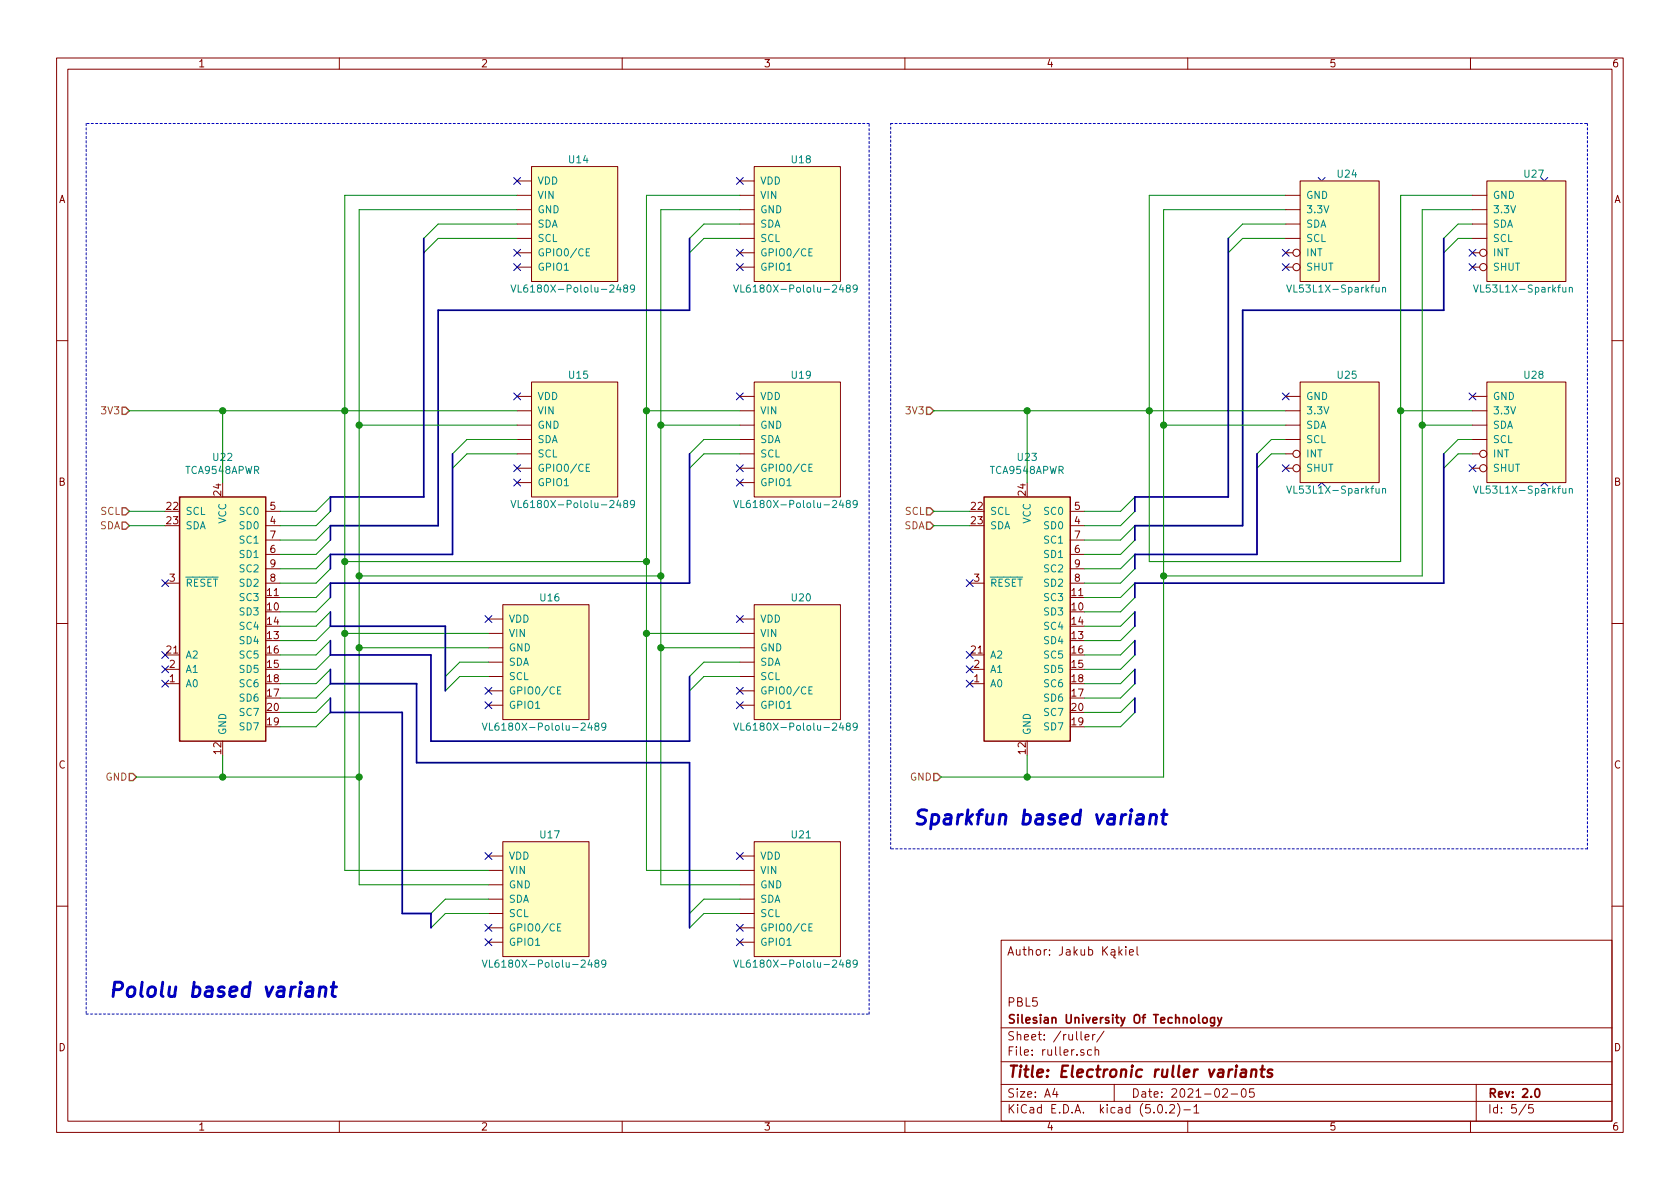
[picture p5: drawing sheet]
<svg xmlns="http://www.w3.org/2000/svg" width="297mm" height="210mm" viewBox="0 0 297 210" stroke-linecap="round" stroke-linejoin="round" font-family="sans-serif">
<g fill="none" stroke="#840000" stroke-width=".18">
<path d="M10 10.3h277v189.9h-277zM12 12.2h273v186.1h-273zM60 10.3v1.9M110 10.3v1.9M160 10.3v1.9M210 10.3v1.9M260 10.3v1.9M91.4 37.1h2.6M91.4 39.6h2.6M91.4 32h2.6M91.4 34.5h2.6M94 29.5h15.2v20.3h-15.2z"/>
<path d="M130.8 37.1h2.5M130.8 39.6h2.5M130.8 32h2.5M130.8 34.5h2.5M133.3 29.5h15.3v20.3h-15.3zM227.3 37.1h2.6M227.3 39.6h2.6M227.3 34.5h2.6M229.9 32h13.9v17.8h-13.9zM260.3 37.1h2.6M260.3 39.6h2.6M260.3 34.5h2.6"/>
<path d="M262.9 32h14v17.8h-14zM91.4 44.7h2.6M91.4 47.2h2.6M91.4 42.2h2.6M130.8 44.7h2.5M130.8 47.2h2.5M130.8 42.2h2.5M227.3 44.7h1.3M227.3 47.2h1.3M227.3 42.2h2.6M260.3 44.7h1.3M260.3 47.2h1.3"/>
<path d="M260.3 42.2h2.6M10 60.2h2M91.4 75.2h2.6M91.4 77.7h2.6M91.4 70.1h2.6M91.4 72.6h2.6M94 67.6h15.2v20.3h-15.2zM130.8 75.2h2.5M130.8 77.7h2.5M130.8 70.1h2.5M130.8 72.6h2.5M133.3 67.6h15.3v20.3h-15.3z"/>
<path d="M227.3 75.2h2.6M227.3 77.7h2.6M227.3 70.1h2.6M227.3 72.6h2.6M229.9 67.6h13.9v17.7h-13.9zM260.3 75.2h2.6M260.3 77.7h2.6M260.3 70.1h2.6M260.3 72.6h2.6M262.9 67.6h14v17.7h-14zM285 60.2h2M47 93h2.5"/>
<path d="M47 90.4h2.5M47 98h2.5M47 95.5h2.5M91.4 82.8h2.6M91.4 85.3h2.6M91.4 80.3h2.6M130.8 82.8h2.5M130.8 85.3h2.5M130.8 80.3h2.5M189.2 93h2.6M189.2 90.4h2.6M189.2 98h2.6"/>
<path d="M189.2 95.5h2.6M227.3 82.8h1.3M227.3 80.3h1.3M260.3 82.8h1.3M260.3 80.3h1.3M10 110.3h2M29.2 118.4h2.5M29.2 103.1h2.5M47 103.1h2.5M47 100.6h2.5M86.4 114.5h2.5M86.4 119.6h2.5"/>
<path d="M86.4 117.1h2.5M86.4 109.5h2.5M86.4 112h2.5M88.9 106.9h15.2v20.3h-15.2zM130.8 114.5h2.5M130.8 119.6h2.5M130.8 117.1h2.5M130.8 109.5h2.5M130.8 112h2.5M133.3 106.9h15.3v20.3h-15.3zM171.4 118.4h2.6M171.4 103.1h2.6"/>
<path d="M189.2 103.1h2.6M189.2 100.6h2.6M285 110.3h2M29.2 120.9h2.5M86.4 122.2h2.5M86.4 124.7h2.5M130.8 122.2h2.5M130.8 124.7h2.5M171.4 120.9h2.6M86.4 156.5h2.5M86.4 159h2.5M86.4 151.4h2.5"/>
<path d="M86.4 153.9h2.5M88.9 148.8h15.2v20.4h-15.2zM130.8 156.5h2.5M130.8 159h2.5M130.8 151.4h2.5M130.8 153.9h2.5M133.3 148.8h15.3v20.4h-15.3zM10 160.2h2M86.4 164.1h2.5M86.4 166.6h2.5M86.4 161.5h2.5M130.8 164.1h2.5"/>
<path d="M130.8 166.6h2.5M130.8 161.5h2.5M177 166.3h108v32h-108zM196.5 168l.4-.1 .2 .2v.8l-.2 .3 .4 .2M197.1 168.3h-.5l-.2 .2 .1 .3 .1 .1 .5-.1M197.8 167.4v1.5M198 168.3l.4 .6M198.4 167.9l-.6 .6M199.1 167.4v.2M199.1 167.9v1M199.7 168.4l.7-.1-.1-.3-.4-.1-.2 .2 .1 .7h.5M201 167.4v1.3l.3 .2"/>
<path d="M285 160.2h2M60 198.3v1.9M110 198.3v1.9M160 198.3v1.9M177 194.8h108M177 191.8h108M177 187.8h108M177 181.8h108M186.5 192.5l-.4 1h1M186.8 193v1M191.1 182.4v1.3l.2 .2M191.6 185.7l-.3-.1-.2 .2v.2l.5 .2v.3h-.5"/>
<path d="M191.8 183.4l.8-.1-.1-.3-.5-.1-.2 .2 .1 .7h.6M193 185.7l-.4-.1-.3 .3v.6l.3 .1 .4-.1M193.2 182.9v1M193.6 185.7l.2-.1 .4 .1 .1 .9M193.6 182.9l-.4 .3M193.6 185.1v1.5M195.2 182.3l-1.3 2M197 191.8v3M204.8 195.5l.4-.2a.94 .94 0 0 1 0 1.5 .79 .79 0 0 1-.4-1.3zM206.2 196.7v.1M206.8 195.5l.2-.2h.4l.2 .2 .1 .3-.1 .2-.8 .8h.9M208.2 195.1a1.71 1.71 0 0 1 0 2.3"/>
<path d="M209.3 196.3h1.2M210 198.3v1.9M211.1 195.8l.4-.5v1.5M211.1 196.8h.9M216.2 192.7l.2-.2h.4l.2 .5-.9 1h.9M217.7 193.5h1.1M219.6 192.7l.4-.2a.94 .94 0 0 1 0 1.5 .82 .82 0 0 1-.4-1.3zM221.7 192.5h-.7l-.1 .7 .2-.1 .5 .1 .2 .2-.1 .5-.2 .1-.6-.1M260 198.3v1.9M261 191.8v6.5M269.8 195.2l-1.2 2M271 195.3h-.7v.7l.2-.1 .5 .1 .1 .2-.1 .5-.2 .1-.5-.1"/>
<circle cx="229.2" cy="44.7" r=".63"/>
<circle cx="229.2" cy="47.2" r=".63"/>
<circle cx="262.3" cy="44.7" r=".63"/>
<circle cx="262.3" cy="47.2" r=".63"/>
<circle cx="229.2" cy="80.3" r=".63"/>
<circle cx="229.2" cy="82.8" r=".63"/>
<circle cx="262.3" cy="80.3" r=".63"/>
<circle cx="262.3" cy="82.8" r=".63"/>
</g>
<path d="M214.7 179.9v1.2l-.2 .3h-.4M215.3 179.9l.3 1M216 179.9l-.5 1.4-.2 .1M212.7 180.1l.3-.2 .4 .2v.5l-.1 .2-.3 .1-.3-.1zM214.7 180l-.4-.1-.3 .3 .1 .6 .2 .1 .4-.1M271.5 192.7l.2-.2a.81 .81 0 0 1 .6 .6 .81 .81 0 0 1-.3 .8l-.1 .1a.79 .79 0 0 1-.4-1.3z" fill="none" stroke="#840000" stroke-width=".3"/>
<path d="M219.5 189.2h.8l-.1 1.2M220.3 189.6l-.7 .1a.4 .4 0 0 0-.3 .3 .4 .4 0 0 0 .3 .4l.6-.1M221.3 189.3a.5 .5 0 0 1 .8 .1l-.1 1M221.3 189.1l-.1 1.3M222.9 189.1h.7M223.2 188.4l-.2 1.8 .1 .1 .4 .1M225 189.2a.51 .51 0 0 0-.8 .3l.2 .3 .5 .1v.3l-.3 .2-.5-.1" fill="none" stroke="#840000" stroke-width=".41"/>
<path d="M21.6 72h.6l.7 .6-.7 .7h-.6zM163.8 72h.7l.6 .6-.6 .7h-.7zM21.6 92.3h.6l.7 .7-.7 .6h-.6zM21.6 89.8h.6l.7 .6-.7 .7h-.6zM163.8 92.3h.7l.6 .7-.6 .6h-.7zM163.8 89.8h.7l.6 .6-.6 .7h-.7zM22.9 136.8h.6l.6 .6-.6 .6h-.6zM165.1 136.8h.6l.7 .6-.7 .6h-.6z" fill="none" stroke="#848400" stroke-width=".25"/>
<g fill="#ffffc2" stroke="#ffffc2" stroke-width=".18">
<path d="M94 29.5h15.2v20.3h-15.2z"/>
<path d="M94 67.6h15.2v20.3h-15.2z"/>
<path d="M88.9 106.9h15.2v20.3h-15.2z"/>
<path d="M88.9 148.8h15.2v20.4h-15.2z"/>
<path d="M31.7 87.9h15.3v43.2h-15.3z"/>
<path d="M133.3 148.8h15.3v20.4h-15.3z"/>
<path d="M133.3 106.9h15.3v20.3h-15.3z"/>
<path d="M133.3 67.6h15.3v20.3h-15.3z"/>
<path d="M133.3 29.5h15.3v20.3h-15.3z"/>
<path d="M174 87.9h15.2v43.2h-15.2z"/>
<path d="M229.9 32h13.9v17.8h-13.9z"/>
<path d="M262.9 32h14v17.8h-14z"/>
<path d="M229.9 67.6h13.9v17.7h-13.9z"/>
<path d="M262.9 67.6h14v17.7h-14z"/>
</g>
<g fill="none" stroke="#008484" stroke-width=".18">
<path d="M90.3 50.4l.5 1.3 .4-1.3M91.6 50.4v1.3h.6M103.7 44.6h.4M104.2 44h-.5v1.3h.5M110.5 50.9l-.2-.1v-.3l.2-.1 .4 .1v.3l-.5 .2-.1 .2v.2l.2 .3 .4-.1 .1-.2-.1-.4-.2-.1M112.2 50.9l-.3 .3-.3-.1-.1-.2v-.3l.2-.2h.2l.3 .2a.88 .88 0 0 1-.3 1l-.3 .1M129.7 50.4l.4 1.3 .5-1.3M131 50.4v1.3h.6M143 44.6h.4M143.6 44h-.6v1.3h.6M149.9 50.9l-.2-.1v-.3l.2-.1 .3 .1 .1 .3-.6 .2-.1 .2v.2l.3 .3 .3-.1 .1-.2v-.4l-.2-.1M151.6 50.9l-.3 .3-.3-.1-.2-.2v-.3l.3-.2h.2l.3 .2a.88 .88 0 0 1-.3 1l-.3 .1"/>
<path d="M227.5 50.4l.4 1.3 .4-1.3M244.4 50.9l.2-.1 .3 .1 .1 .8M244.4 50.8v.9M260.5 50.4l.5 1.3 .4-1.3M277.5 50.9l.1-.1 .4 .1v.8M277.5 50.8v.9M90.3 88.5l.5 1.3 .4-1.3M91.6 88.5v1.3h.6M103.7 82.7h.4M104.2 82.1h-.5v1.3h.5M110.5 89l-.2-.1v-.3l.2-.1 .4 .1v.3l-.5 .2-.1 .2v.2l.2 .3 .4-.1 .1-.2-.1-.4-.2-.1M112.2 89l-.3 .3-.3-.1-.1-.2v-.3l.2-.2h.2l.3 .2a.88 .88 0 0 1-.3 1l-.3 .1"/>
<path d="M129.7 88.5l.4 1.3 .5-1.3M131 88.5v1.3h.6M143 82.7h.4M143.6 82.1h-.6v1.3h.6M149.9 89l-.2-.1v-.3l.2-.1 .3 .1 .1 .3-.6 .2-.1 .2v.2l.3 .3 .3-.1 .1-.2v-.4l-.2-.1M151.6 89l-.3 .3-.3-.1-.2-.2v-.3l.3-.2h.2l.3 .2a.88 .88 0 0 1-.3 1l-.3 .1M227.5 85.9l.4 1.3 .4-1.3M244.4 86.5l.2-.1h.3l.1 .8M244.4 86.4v.8M260.5 85.9l.5 1.3 .4-1.3M277.5 86.5l.1-.1h.4v.8M277.5 86.4v.8"/>
<path d="M85.3 127.9l.4 1.2 .4-1.2M86.5 127.9v1.2h.6M98.6 122.1h.4M99.2 121.5h-.6v1.2h.6M105.4 128.4l-.2-.1v-.3l.2-.1h.4v.4l-.5 .2-.1 .1v.3l.2 .2h.4l.1-.2-.1-.4-.1-.1M107.1 128.4l-.2 .2h-.4l-.1-.2v-.3l.2-.2h.3l.2 .2a.88 .88 0 0 1-.2 1h-.4M129.7 127.9l.4 1.2 .5-1.2M131 127.9v1.2h.6M143 122.1h.4M143.6 121.5h-.6v1.2h.6M149.9 128.4l-.2-.1v-.3l.2-.1h.3l.1 .4-.6 .2-.1 .1v.3l.3 .2h.3l.1-.2v-.4l-.2-.1M151.6 128.4l-.3 .2h-.3l-.2-.2v-.3l.3-.2h.2l.3 .2a.88 .88 0 0 1-.3 1h-.3"/>
<path d="M85.3 169.8l.4 1.2 .4-1.2M86.5 169.8v1.2h.6M98.6 164h.4M99.2 163.4h-.6v1.2h.6M105.4 170.3l-.2-.1v-.3l.2-.1h.4v.4l-.5 .2-.1 .2v.2l.2 .2h.4l.1-.2-.1-.4-.1-.1M107.1 170.3l-.2 .3-.4-.1-.1-.2v-.3l.2-.2h.3l.2 .2a.88 .88 0 0 1-.2 1h-.4M129.7 169.8l.4 1.2 .5-1.2M131 169.8v1.2h.6M143 164h.4M143.6 163.4h-.6v1.2h.6M149.9 170.3l-.2-.1v-.3l.2-.1h.3l.1 .4-.6 .2-.1 .2v.2l.3 .2h.3l.1-.2v-.4l-.2-.1M151.6 170.3l-.3 .3-.3-.1-.2-.2v-.3l.3-.2h.2l.3 .2a.88 .88 0 0 1-.3 1h-.3"/>
</g>
<g fill="none" stroke="#000084" stroke-width=".18">
<path d="M90.8 31.4l1.2 1.2M92 31.4l-1.2 1.2M130.2 31.4l1.2 1.2M131.4 31.4l-1.2 1.2M233.1 31.4l1.2 1.2M234.3 31.4l-1.2 1.2M272.4 31.4l1.3 1.2M273.7 31.4l-1.3 1.2M90.8 44.1l1.2 1.2M90.8 46.6l1.2 1.2M92 44.1l-1.2 1.2M92 46.6l-1.2 1.2"/>
<path d="M130.2 46.6l1.2 1.2M130.2 44.1l1.2 1.2M131.4 46.6l-1.2 1.2M131.4 44.1l-1.2 1.2M226.7 44.1l1.2 1.2M226.7 46.6l1.2 1.2M227.9 44.1l-1.2 1.2M227.9 46.6l-1.2 1.2M259.7 46.6l1.3 1.2M259.7 44.1l1.3 1.2M261 46.6l-1.3 1.2M261 44.1l-1.3 1.2"/>
<path d="M90.8 69.5l1.2 1.2M92 69.5l-1.2 1.2M130.2 69.5l1.2 1.2M131.4 69.5l-1.2 1.2M226.7 69.5l1.2 1.2M227.9 69.5l-1.2 1.2M259.7 69.5l1.3 1.2M261 69.5l-1.3 1.2M90.8 82.2l1.2 1.2M90.8 84.7l1.2 1.2M92 82.2l-1.2 1.2M92 84.7l-1.2 1.2"/>
<path d="M130.2 84.7l1.2 1.2M130.2 82.2l1.2 1.2M131.4 84.7l-1.2 1.2M131.4 82.2l-1.2 1.2M226.7 82.2l1.2 1.2M227.9 82.2l-1.2 1.2M233.1 84.7l1.2 1.2M234.3 84.7l-1.2 1.2M259.7 82.2l1.3 1.2M261 82.2l-1.3 1.2M272.4 84.7l1.3 1.2M273.7 84.7l-1.3 1.2"/>
<path d="M28.6 102.5l1.2 1.2M28.6 115.2l1.2 1.2M28.6 117.7l1.2 1.3M29.8 102.5l-1.2 1.2M29.8 115.2l-1.2 1.2M29.8 117.7l-1.2 1.3M85.8 108.9l1.2 1.2M87 108.9l-1.2 1.2M130.2 108.9l1.2 1.2M131.4 108.9l-1.2 1.2M170.8 102.5l1.3 1.2M170.8 115.2l1.3 1.2"/>
<path d="M170.8 117.7l1.3 1.3M172.1 102.5l-1.3 1.2M172.1 115.2l-1.3 1.2M172.1 117.7l-1.3 1.3M28.6 120.3l1.2 1.2M29.8 120.3l-1.2 1.2M85.8 121.6l1.2 1.2M85.8 124.1l1.2 1.2M87 121.6l-1.2 1.2M87 124.1l-1.2 1.2M130.2 124.1l1.2 1.2M130.2 121.6l1.2 1.2"/>
<path d="M131.4 121.6l-1.2 1.2M131.4 124.1l-1.2 1.2M170.8 120.3l1.3 1.2M172.1 120.3l-1.3 1.2M85.8 150.8l1.2 1.2M87 150.8l-1.2 1.2M130.2 150.8l1.2 1.2M131.4 150.8l-1.2 1.2M85.8 163.5l1.2 1.2M85.8 166l1.2 1.2M87 163.5l-1.2 1.2M87 166l-1.2 1.2"/>
<path d="M130.2 166l1.2 1.2M130.2 163.5l1.2 1.2M131.4 166l-1.2 1.2M131.4 163.5l-1.2 1.2"/>
</g>
<path d="M201.1 144.2l.3-.2 .7 .2-.1 1.5M202.2 144.6l-.3 .2h-.6a.51 .51 0 0 0-.4 .4 .51 .51 0 0 0 .3 .5h.6l.2-.1M203.4 144.3a.64 .64 0 0 1 1.1 .1l-.2 1.3M203.5 144l-.3 1.7M205.4 144h.9M205.8 143.2l-.2 2.2 .1 .2 .4 .1M54.3 174.6l.3-.1 .7 .1-.1 1.6M55.3 175.1l-.2 .2h-.6a.51 .51 0 0 0-.5 .4 .51 .51 0 0 0 .3 .5h.6l.3-.1M56.6 174.8a.64 .64 0 0 1 1.1 .1l-.2 1.3M56.6 174.5l-.2 1.7M58.5 174.5h1M59 173.7l-.3 2.1 .1 .3 .5 .1" fill="none" stroke="#0000c2" stroke-width=".51"/>
<path d="M31.7 87.9h15.3v43.2h-15.3zM174 87.9h15.2v43.2h-15.2z" fill="none" stroke="#840000" stroke-width=".25"/>
<g fill="none" stroke="#008400" stroke-width=".18">
<path d="M91.4 34.5h-30.4v119.4h25.4M91.4 37.1h-27.9v119.4h22.9M91.4 39.6h-13.9l-2.6 2.6M130.8 34.5h-16.5v119.4h16.5M130.8 37.1h-14v119.4h14M130.8 39.6h-6.3l-2.6 2.6M227.3 37.1h-21.6v100.3h-39.3M227.3 39.6h-7.6l-2.5 2.6M227.3 34.5h-24.1v64.8h44.4v-64.8h12.7M260.3 39.6h-2.5l-2.5 2.6M260.3 37.1h-8.8v64.7h-45.8M91.4 42.2h-13.9l-2.6 2.5"/>
<path d="M130.8 42.2h-6.3l-2.6 2.5M227.3 42.2h-7.6l-2.5 2.5M260.3 42.2h-2.5l-2.5 2.5M22.9 72.6h68.5M39.4 72.6v12.7M63.5 75.2h27.9M91.4 77.7h-8.9l-2.5 2.6M114.3 72.6h16.5M116.8 75.2h14M130.8 77.7h-6.3l-2.6 2.6M165.1 72.6h62.2M181.6 72.6v12.7"/>
<path d="M205.7 75.2h21.6M227.3 77.7h-2.5l-2.6 2.6M247.6 72.6h12.7M251.5 75.2h8.8M260.3 77.7h-2.5l-2.5 2.6M22.9 90.4h6.3M22.9 93h6.3M58.4 87.9l-2.5 2.5h-6.4M58.4 90.4l-2.5 2.6h-6.4M58.4 93l-2.5 2.5h-6.4M58.4 95.5l-2.5 2.5h-6.4M58.4 98l-2.5 2.6h-6.4"/>
<path d="M61 99.3h53.3M91.4 80.3h-8.9l-2.5 2.5M130.8 80.3h-6.3l-2.6 2.5M165.1 90.4h6.3M165.1 93h6.3M200.7 87.9l-2.6 2.5h-6.3M200.7 90.4l-2.6 2.6h-6.3M200.7 93l-2.6 2.5h-6.3M200.7 95.5l-2.6 2.5h-6.3M200.7 98l-2.6 2.6h-6.3M227.3 80.3h-2.5l-2.6 2.5M260.3 80.3h-2.5l-2.5 2.5"/>
<path d="M58.4 100.6l-2.5 2.5h-6.4M58.4 103.1l-2.5 2.6h-6.4M58.4 105.7l-2.5 2.5h-6.4M58.4 108.2l-2.5 2.5h-6.4M58.4 110.7l-2.5 2.6h-6.4M58.4 113.3l-2.5 2.5h-6.4M58.4 115.8l-2.5 2.6h-6.4M58.4 118.4l-2.5 2.5h-6.4M61 112h25.4M63.5 114.5h22.9M63.5 101.8h53.3M86.4 119.6h-5.1l-2.6 2.6"/>
<path d="M86.4 117.1h-5.1l-2.6 2.5M114.3 112h16.5M116.8 114.5h14M130.8 117.1h-6.3l-2.6 2.5M130.8 119.6h-6.3l-2.6 2.6M200.7 100.6l-2.6 2.5h-6.3M200.7 103.1l-2.6 2.6h-6.3M200.7 105.7l-2.6 2.5h-6.3M200.7 108.2l-2.6 2.5h-6.3M200.7 110.7l-2.6 2.6h-6.3M200.7 113.3l-2.6 2.5h-6.3M200.7 115.8l-2.6 2.6h-6.3"/>
<path d="M200.7 118.4l-2.6 2.5h-6.3M24.1 137.4h39.4M39.4 133.6v3.8M58.4 120.9l-2.5 2.5h-6.4M58.4 123.4l-2.5 2.6h-6.4M58.4 126l-2.5 2.5h-6.4M181.6 133.6v3.8M200.7 120.9l-2.6 2.5h-6.3M200.7 123.4l-2.6 2.6h-6.3M200.7 126l-2.6 2.5h-6.3M86.4 159h-7.7l-2.5 2.5M130.8 159h-6.3l-2.6 2.5"/>
<path d="M86.4 161.5h-7.7l-2.5 2.6M130.8 161.5h-6.3l-2.6 2.6"/>
</g>
<g fill="#008400" stroke="#008400" stroke-width=".25">
<circle cx="39.4" cy="72.6" r=".51"/>
<circle cx="61" cy="72.6" r=".51"/>
<circle cx="61" cy="112" r=".51"/>
<circle cx="39.4" cy="137.4" r=".51"/>
<circle cx="63.5" cy="114.5" r=".51"/>
<circle cx="63.5" cy="75.2" r=".51"/>
<circle cx="63.5" cy="137.4" r=".51"/>
<circle cx="116.8" cy="75.2" r=".51"/>
<circle cx="116.8" cy="114.5" r=".51"/>
<circle cx="116.8" cy="101.8" r=".51"/>
<circle cx="114.3" cy="112" r=".51"/>
<circle cx="114.3" cy="72.6" r=".51"/>
<circle cx="114.3" cy="99.3" r=".51"/>
<circle cx="61" cy="99.3" r=".51"/>
<circle cx="63.5" cy="101.8" r=".51"/>
<circle cx="181.6" cy="72.6" r=".51"/>
<circle cx="203.2" cy="72.6" r=".51"/>
<circle cx="181.6" cy="137.4" r=".51"/>
<circle cx="205.7" cy="75.2" r=".51"/>
<circle cx="205.7" cy="101.8" r=".51"/>
<circle cx="247.7" cy="72.6" r=".51"/>
<circle cx="251.5" cy="75.2" r=".51"/>
</g>
<g fill="none" stroke="#000084" stroke-width=".3">
<path d="M74.9 42.2v45.7h-16.5v2.5M121.9 42.2v12.7h-44.4v38.1h-19.1v2.5M217.2 42.2v45.7h-16.5v2.5M255.3 42.2v12.7h-35.6v38.1h-19v2.5M80 80.3v17.7h-21.6v2.6M121.9 80.3v22.8h-63.5v2.6M222.2 80.3v17.7h-21.5v2.6M255.3 80.3v22.8h-54.6v2.6M58.4 108.2v2.5h20.3v11.5M58.4 113.3v2.5h17.8v15.3h45.7v-11.5M58.4 118.4v2.5h15.3v14h48.2v29.2M200.7 108.2v2.5"/>
<path d="M200.7 113.3v2.5M200.7 118.4v2.5M58.4 123.4v2.6h12.7v35.5h5.1v2.6M200.7 123.4v2.6"/>
</g>
<path d="M15.2 21.8v157.5M153.7 21.8h-138.5M157.5 21.8h123.2M280.7 21.8v128.3M157.5 150.1v-128.3M280.7 150.1h-123.2M15.2 179.3h138.5M153.7 179.3v-157.5" fill="none" stroke="#0000c2" stroke-width=".18" stroke-dasharray=".4 .4"/>
<g font-size="3.5" fill="#0000c2">
<text x="161.3" y="145.9">Sparkfun based variant</text>
<text x="19" y="176.3">Pololu based variant</text>
</g>
<text font-size="2.8" fill="#840000" x="178" y="190.5">Title: Electronic ruller variants</text>
<g font-size="2.1" fill="#840000">
<text x="178" y="169">Author: Jakub Kkiel</text>
<text x="178" y="178">PBL5</text>
<text x="178" y="184">Sheet: /ruller/</text>
<text x="178" y="181">Silesian University Of Technology</text>
<text x="178" y="186.7">File: ruller.sch</text>
<text x="178" y="196.9">KiCad E.D.A. kicad (5.0.2)-1</text>
<text x="178" y="194.1">Size: A4</text>
<text x="200" y="194.1">Date: 2021-02-05</text>
<text x="263" y="194.1">Rev: 2.0</text>
<text x="263" y="196.9">Id: 5/5</text>
</g>
<g font-size="1.8" fill="#840000">
<text x="35" y="11.9">1</text>
<text x="85" y="11.9">2</text>
<text x="135" y="11.9">3</text>
<text x="185" y="11.9">4</text>
<text x="235" y="11.9">5</text>
<text x="285" y="11.9">6</text>
<text x="10.4" y="35.9">A</text>
<text x="285.4" y="35.9">A</text>
<text x="10.4" y="85.9">B</text>
<text x="39.1" y="87.6" transform="rotate(-90 39.1 87.6)">24</text>
<text x="181.4" y="87.6" transform="rotate(-90 181.4 87.6)">24</text>
<text x="285.4" y="85.9">B</text>
<text x="29.5" y="90.2">22</text>
<text x="29.5" y="92.7">23</text>
<text x="47.8" y="92.7">4</text>
<text x="47.8" y="90.2">5</text>
<text x="47.8" y="95.2">7</text>
<text x="171.8" y="90.2">22</text>
<text x="171.8" y="92.7">23</text>
<text x="190" y="92.7">4</text>
<text x="190" y="90.2">5</text>
<text x="190" y="95.2">7</text>
<text x="47.8" y="97.8">6</text>
<text x="47.8" y="100.3">9</text>
<text x="190" y="97.8">6</text>
<text x="190" y="100.3">9</text>
<text x="30" y="102.9">3</text>
<text x="47.3" y="107.9">10</text>
<text x="47.3" y="105.4">11</text>
<text x="47.8" y="102.9">8</text>
<text x="172.2" y="102.9">3</text>
<text x="189.5" y="107.9">10</text>
<text x="189.5" y="105.4">11</text>
<text x="190" y="102.9">8</text>
<text x="47.3" y="113">13</text>
<text x="47.3" y="110.5">14</text>
<text x="189.5" y="113">13</text>
<text x="189.5" y="110.5">14</text>
<text x="29.5" y="115.6">21</text>
<text x="30" y="118.1">2</text>
<text x="47.3" y="118.1">15</text>
<text x="47.3" y="115.6">16</text>
<text x="171.8" y="115.6">21</text>
<text x="172.2" y="118.1">2</text>
<text x="189.5" y="118.1">15</text>
<text x="189.5" y="115.6">16</text>
<text x="30" y="120.6">1</text>
<text x="47.3" y="123.2">17</text>
<text x="47.3" y="120.6">18</text>
<text x="47.3" y="125.7">20</text>
<text x="172.2" y="120.6">1</text>
<text x="189.5" y="123.2">17</text>
<text x="189.5" y="120.6">18</text>
<text x="189.5" y="125.7">20</text>
<text x="47.3" y="128.3">19</text>
<text x="189.5" y="128.3">19</text>
<text x="10.4" y="135.9">C</text>
<text x="39.1" y="133.3" transform="rotate(-90 39.1 133.3)">12</text>
<text x="181.4" y="133.3" transform="rotate(-90 181.4 133.3)">12</text>
<text x="285.4" y="135.9">C</text>
<text x="10.4" y="185.9">D</text>
<text x="285.4" y="185.9">D</text>
<text x="35" y="199.9">1</text>
<text x="85" y="199.9">2</text>
<text x="135" y="199.9">3</text>
<text x="185" y="199.9">4</text>
<text x="235" y="199.9">5</text>
<text x="285" y="199.9">6</text>
</g>
<g font-size="1.8" fill="#008484">
<text x="100.7" y="28.9">U14</text>
<text x="140" y="28.9">U18</text>
<text x="95" y="32.6">VDD</text>
<text x="95" y="35.2">VIN</text>
<text x="134.4" y="32.6">VDD</text>
<text x="134.4" y="35.2">VIN</text>
<text x="230.9" y="35.2">GND</text>
<text x="236.6" y="31.4">U24</text>
<text x="263.9" y="35.2">GND</text>
<text x="269.6" y="31.4">U27</text>
<text x="95" y="37.7">GND</text>
<text x="95" y="40.3">SDA</text>
<text x="134.4" y="37.7">GND</text>
<text x="134.4" y="40.3">SDA</text>
<text x="230.9" y="37.7">3.3V</text>
<text x="230.9" y="40.3">SDA</text>
<text x="263.9" y="37.7">3.3V</text>
<text x="263.9" y="40.3">SDA</text>
<text x="95" y="45.3">GPIO0/CE</text>
<text x="95" y="47.9">GPIO1</text>
<text x="95" y="42.8">SCL</text>
<text x="134.4" y="45.3">GPIO0/CE</text>
<text x="134.4" y="47.9">GPIO1</text>
<text x="134.4" y="42.8">SCL</text>
<text x="230.9" y="45.3">INT</text>
<text x="230.9" y="42.8">SCL</text>
<text x="230.9" y="47.9">SHUT</text>
<text x="263.9" y="45.3">INT</text>
<text x="263.9" y="42.8">SCL</text>
<text x="263.9" y="47.9">SHUT</text>
<text x="92.4" y="51.7">VL6180X-Pololu-2489</text>
<text x="131.8" y="51.7">VL6180X-Pololu-2489</text>
<text x="228.5" y="51.7">VL53L1X-Sparkfun</text>
<text x="261.5" y="51.7">VL53L1X-Sparkfun</text>
<text x="95" y="70.7">VDD</text>
<text x="100.7" y="67">U15</text>
<text x="134.4" y="70.7">VDD</text>
<text x="140" y="67">U19</text>
<text x="230.9" y="70.7">GND</text>
<text x="236.6" y="67">U25</text>
<text x="263.9" y="70.7">GND</text>
<text x="269.6" y="67">U28</text>
<text x="95" y="75.8">GND</text>
<text x="95" y="73.3">VIN</text>
<text x="134.4" y="75.8">GND</text>
<text x="134.4" y="73.3">VIN</text>
<text x="230.9" y="73.3">3.3V</text>
<text x="230.9" y="75.8">SDA</text>
<text x="263.9" y="73.3">3.3V</text>
<text x="263.9" y="75.8">SDA</text>
<text x="32.9" y="83.8">TCA9548APWR</text>
<text x="37.7" y="81.5">U22</text>
<text x="95" y="83.4">GPIO0/CE</text>
<text x="95" y="80.9">SCL</text>
<text x="95" y="78.4">SDA</text>
<text x="134.4" y="83.4">GPIO0/CE</text>
<text x="134.4" y="80.9">SCL</text>
<text x="134.4" y="78.4">SDA</text>
<text x="175.1" y="83.8">TCA9548APWR</text>
<text x="180" y="81.5">U23</text>
<text x="230.9" y="80.9">INT</text>
<text x="230.9" y="78.4">SCL</text>
<text x="230.9" y="83.4">SHUT</text>
<text x="263.9" y="80.9">INT</text>
<text x="263.9" y="78.4">SCL</text>
<text x="263.9" y="83.4">SHUT</text>
<text x="92.4" y="89.8">VL6180X-Pololu-2489</text>
<text x="95" y="86">GPIO1</text>
<text x="131.8" y="89.8">VL6180X-Pololu-2489</text>
<text x="134.4" y="86">GPIO1</text>
<text x="228.5" y="87.3">VL53L1X-Sparkfun</text>
<text x="261.5" y="87.3">VL53L1X-Sparkfun</text>
<text x="32.8" y="91.1">SCL</text>
<text x="32.8" y="93.6">SDA</text>
<text x="40" y="92.6" transform="rotate(-90 40 92.6)">VCC</text>
<text x="42.5" y="93.6">SD0</text>
<text x="42.5" y="91.1">SC0</text>
<text x="175" y="91.1">SCL</text>
<text x="175" y="93.6">SDA</text>
<text x="182.2" y="92.6" transform="rotate(-90 182.2 92.6)">VCC</text>
<text x="184.8" y="93.6">SD0</text>
<text x="184.8" y="91.1">SC0</text>
<text x="42.5" y="98.7">SD1</text>
<text x="42.5" y="96.1">SC1</text>
<text x="42.5" y="101.2">SC2</text>
<text x="184.8" y="98.7">SD1</text>
<text x="184.8" y="96.1">SC1</text>
<text x="184.8" y="101.2">SC2</text>
<text x="32.8" y="103.8">RESET</text>
<text x="42.5" y="106.3">SC3</text>
<text x="42.5" y="103.8">SD2</text>
<text x="95.6" y="106.3">U16</text>
<text x="140" y="106.3">U20</text>
<text x="175" y="103.8">RESET</text>
<text x="184.8" y="106.3">SC3</text>
<text x="184.8" y="103.8">SD2</text>
<text x="42.5" y="108.8">SD3</text>
<text x="42.5" y="113.9">SD4</text>
<text x="42.5" y="111.4">SC4</text>
<text x="89.9" y="110.1">VDD</text>
<text x="89.9" y="112.6">VIN</text>
<text x="134.4" y="110.1">VDD</text>
<text x="134.4" y="112.6">VIN</text>
<text x="184.8" y="108.8">SD3</text>
<text x="184.8" y="113.9">SD4</text>
<text x="184.8" y="111.4">SC4</text>
<text x="32.8" y="119">A1</text>
<text x="32.8" y="116.5">A2</text>
<text x="42.5" y="119">SD5</text>
<text x="42.5" y="116.5">SC5</text>
<text x="89.9" y="115.2">GND</text>
<text x="89.9" y="117.7">SDA</text>
<text x="134.4" y="115.2">GND</text>
<text x="134.4" y="117.7">SDA</text>
<text x="175" y="119">A1</text>
<text x="175" y="116.5">A2</text>
<text x="184.8" y="119">SD5</text>
<text x="184.8" y="116.5">SC5</text>
<text x="32.8" y="121.5">A0</text>
<text x="42.5" y="124.1">SD6</text>
<text x="42.5" y="121.5">SC6</text>
<text x="89.9" y="122.8">GPIO0/CE</text>
<text x="89.9" y="125.3">GPIO1</text>
<text x="89.9" y="120.3">SCL</text>
<text x="134.4" y="122.8">GPIO0/CE</text>
<text x="134.4" y="125.3">GPIO1</text>
<text x="134.4" y="120.3">SCL</text>
<text x="175" y="121.5">A0</text>
<text x="184.8" y="124.1">SD6</text>
<text x="184.8" y="121.5">SC6</text>
<text x="40" y="130" transform="rotate(-90 40 130)">GND</text>
<text x="42.5" y="129.2">SD7</text>
<text x="42.5" y="126.6">SC7</text>
<text x="87.3" y="129.2">VL6180X-Pololu-2489</text>
<text x="131.8" y="129.2">VL6180X-Pololu-2489</text>
<text x="182.2" y="130" transform="rotate(-90 182.2 130)">GND</text>
<text x="184.8" y="129.2">SD7</text>
<text x="184.8" y="126.6">SC7</text>
<text x="95.6" y="148.3">U17</text>
<text x="140" y="148.3">U21</text>
<text x="89.9" y="152">VDD</text>
<text x="89.9" y="154.6">VIN</text>
<text x="134.4" y="152">VDD</text>
<text x="134.4" y="154.6">VIN</text>
<text x="89.9" y="157.1">GND</text>
<text x="89.9" y="159.6">SDA</text>
<text x="134.4" y="157.1">GND</text>
<text x="134.4" y="159.6">SDA</text>
<text x="89.9" y="164.7">GPIO0/CE</text>
<text x="89.9" y="167.3">GPIO1</text>
<text x="89.9" y="162.2">SCL</text>
<text x="134.4" y="164.7">GPIO0/CE</text>
<text x="134.4" y="167.3">GPIO1</text>
<text x="134.4" y="162.2">SCL</text>
<text x="87.3" y="171.1">VL6180X-Pololu-2489</text>
<text x="131.8" y="171.1">VL6180X-Pololu-2489</text>
</g>
<g font-size="1.8" fill="#848400">
<text x="18.2" y="73.3">3V3</text>
<text x="160.4" y="73.3">3V3</text>
<text x="17.6" y="93.6">SDA</text>
<text x="17.8" y="91.1">SCL</text>
<text x="159.8" y="93.6">SDA</text>
<text x="160" y="91.1">SCL</text>
<text x="18.7" y="138">GND</text>
<text x="160.9" y="138">GND</text>
</g>
</svg>
